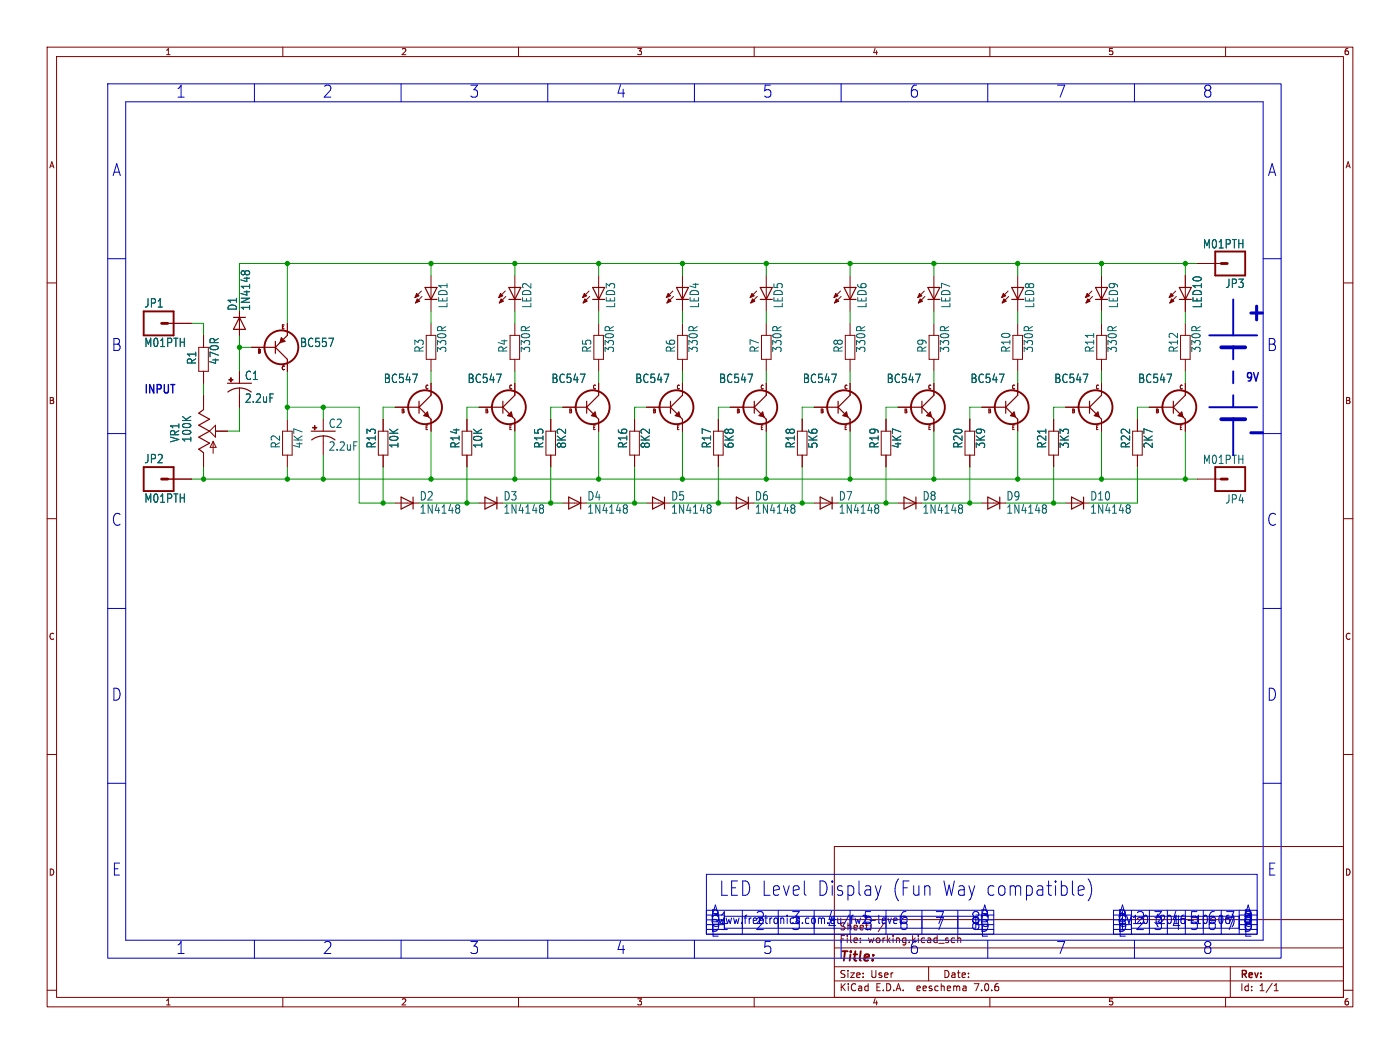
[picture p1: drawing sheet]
<svg xmlns="http://www.w3.org/2000/svg" width="297mm" height="224mm" viewBox="0 0 297 224" stroke-linecap="round" stroke-linejoin="round" font-family="sans-serif">
<g fill="none" stroke="#840000" stroke-width=".21">
<path d="M10 10h277v203.5h-277zM12 12h273v199.5h-273zM60 10v2M110 10v2M160 10v2M210 10v2M260 10v2M10 60h2M91.4 58.4v7.6M109.2 58.4v7.6M127 58.4v7.6M144.8 58.4v7.6"/>
<path d="M162.6 58.4v7.6M180.3 58.4v7.6M198.1 58.4v7.6M215.9 58.4v7.6M233.7 58.4v7.6M251.5 58.4v7.6M254 55.9h5.1M285 60h2M35.6 68.6h5M42.2 73.7h2v5h-2zM43.2 71.1v2.6M43.2 78.7v2.6"/>
<path d="M50.8 66v5.1M50.8 78.7v2.6M53.3 73.7h2.6M61 68.6v2.5M61 76.2v2.5M89.4 61.7l-1.4 1.4M89.5 62.9l-1.4 1.4M90.4 71.1h2.1v5.1h-2.1zM91.4 68.6v2.5M91.4 76.2v2.5M107.2 61.7l-1.4 1.4M107.3 62.9l-1.4 1.4"/>
<path d="M108.2 71.1h2v5.1h-2zM109.2 68.6v2.5M109.2 76.2v2.5M125 61.7l-1.4 1.4M125.1 62.9l-1.4 1.4M126 71.1h2v5.1h-2zM127 68.6v2.5M127 76.2v2.5M142.7 61.7l-1.3 1.4M142.9 62.9l-1.4 1.4M143.8 71.1h2v5.1h-2zM144.8 68.6v2.5"/>
<path d="M144.8 76.2v2.5M160.5 61.7l-1.4 1.4M160.7 62.9l-1.4 1.4M161.5 71.1h2.1v5.1h-2.1zM162.6 68.6v2.5M162.6 76.2v2.5M178.3 61.7l-1.4 1.4M178.4 62.9l-1.4 1.4M179.3 71.1h2.1v5.1h-2.1zM180.3 68.6v2.5M180.3 76.2v2.5M196.1 61.7l-1.4 1.4"/>
<path d="M196.2 62.9l-1.4 1.4M197.1 71.1h2v5.1h-2zM198.1 68.6v2.5M198.1 76.2v2.5M213.9 61.7l-1.4 1.4M214 62.9l-1.4 1.4M214.9 71.1h2v5.1h-2zM215.9 68.6v2.5M215.9 76.2v2.5M231.6 61.7l-1.3 1.4M231.8 62.9l-1.4 1.4M232.7 71.1h2v5.1h-2z"/>
<path d="M233.7 68.6v2.5M233.7 76.2v2.5M249.4 61.7l-1.4 1.4M249.6 62.9l-1.4 1.4M250.4 71.1h2.1v5.1h-2.1zM251.5 68.6v2.5M251.5 76.2v2.5M43.2 83.8v3.1M43.2 96v3.1M44.4 91.4l1.3-1.2v2.5zM45.2 93.6l.6 1.3h-1.2zM45.2 93.6v2.5"/>
<path d="M45.7 91.4h2.6M50.8 82.3v4.1M59.9 91.4h2.1v5.1h-2.1zM61 88.9v2.5M61 96.5v2.6M68.6 88.9v2.5M68.6 92.5v4M80.3 91.4h2v5.1h-2zM81.3 88.9v2.5M81.3 96.5v2.6M83.8 86.4h2.6M91.4 81.3v2.5"/>
<path d="M91.4 88.9v2.5M98 91.4h2.1v5.1h-2.1zM99.1 88.9v2.5M99.1 96.5v2.6M101.6 86.4h2.5M109.2 81.3v2.5M109.2 88.9v2.5M115.8 91.4h2.1v5.1h-2.1zM116.8 88.9v2.5M116.8 96.5v2.6M119.4 86.4h2.5M127 81.3v2.5"/>
<path d="M127 88.9v2.5M133.6 91.4h2v5.1h-2zM134.6 88.9v2.5M134.6 96.5v2.6M137.2 86.4h2.5M144.8 81.3v2.5M144.8 88.9v2.5M151.4 91.4h2v5.1h-2zM152.4 88.9v2.5M152.4 96.5v2.6M154.9 86.4h2.6M162.6 81.3v2.5"/>
<path d="M162.6 88.9v2.5M169.2 91.4h2v5.1h-2zM170.2 88.9v2.5M170.2 96.5v2.6M172.7 86.4h2.6M180.3 81.3v2.5M180.3 88.9v2.5M186.9 91.4h2.1v5.1h-2.1zM188 88.9v2.5M188 96.5v2.6M190.5 86.4h2.5M198.1 81.3v2.5"/>
<path d="M198.1 88.9v2.5M204.7 91.4h2.1v5.1h-2.1zM205.7 88.9v2.5M205.7 96.5v2.6M208.3 86.4h2.5M215.9 81.3v2.5M215.9 88.9v2.5M222.5 91.4h2v5.1h-2zM223.5 88.9v2.5M223.5 96.5v2.6M226.1 86.4h2.5M233.7 81.3v2.5"/>
<path d="M233.7 88.9v2.5M240.3 91.4h2v5.1h-2zM241.3 88.9v2.5M241.3 96.5v2.6M243.8 86.4h2.6M251.5 81.3v2.5M251.5 88.9v2.5M10 110h2M35.6 101.6h5M83.8 106.7h5.1M101.6 106.7h5.1M119.4 106.7h5.1"/>
<path d="M137.2 106.7h5M154.9 106.7h5.1M172.7 106.7h5.1M190.5 106.7h5.1M208.3 106.7h5.1M226.1 106.7h5M254 101.6h5.1M285 110h2M10 160h2M285 160h2M177 179.5h108v32h-108zM177 195h108"/>
<path d="M182.5 199.8v.1M182.5 199v.1M187.6 195.6l-1.3 2M202.5 199l-.4-.1-.3 .3 .2 .6h.5M203.2 199l.2-.1 .3 .1 .1 .9M203.2 198.4v1.5M10 210h2M60 211.5v2M110 211.5v2M160 211.5v2M177 208h108M177 205h108"/>
<path d="M177 201h108M197 205v3M204.9 209.2l.1 .9M205 210l-.2 .1M205 209.5h-.2M210 211.5v2M260 211.5v2M261 205v6.5M270.3 210.1h.9M270.3 209l.4-.4v1.5M285 210h2"/>
</g>
<g fill="none" stroke="#840000" stroke-width=".25">
<path d="M49.5 67.3h2.6M50.8 67.3l1.3 2.5h-2.6zM55.9 73.7h2.5M58.4 72.4v2.5M58.4 73.7l2.6 2.5M59.7 72.1l.2 .3h.3l-.5-.5-.3 .7M59.7 71.6l.8 .8-1.1 .2zM61 71.1l-2.6 2.6M90.2 63.5h2.5M90.2 61h2.5l-1.3 2.5zM107.9 63.5h2.6M107.9 61h2.6l-1.3 2.5z"/>
<path d="M125.7 63.5h2.6M125.7 61h2.6l-1.3 2.5zM143.5 63.5h2.5M143.5 61h2.5l-1.2 2.5zM161.3 63.5h2.5M161.3 61h2.5l-1.2 2.5zM179.1 63.5h2.5M179.1 61h2.5l-1.3 2.5zM196.8 63.5h2.6M196.8 61h2.6l-1.3 2.5zM214.6 63.5h2.6M214.6 61h2.6l-1.3 2.5z"/>
<path d="M232.4 63.5h2.5M232.4 61h2.5l-1.2 2.5zM250.2 63.5h2.5M250.2 61h2.5l-1.2 2.5zM43.2 86.9l-1 .7 2.2 1.3-2.2 1.3 2.2 1.2-2.2 1.3 2.2 1.3-2.2 1.2 1 .8M48.3 81.3h5M50.8 82.3a4.1 4.1 0 0 0-2.5 .8M50.8 82.3a4.1 4.1 0 0 1 2.5 .8M66 91.4h5.1M66.1 93.3a4.1 4.1 0 0 1 5 0M86.4 86.4h2.5M88.9 85.1v2.5"/>
<path d="M88.9 86.4l2.5 2.5M90.7 87.6l-.5 .5h.5v-.2M90.7 87.4l.2 1-1-.3zM91.4 83.8l-2.5 2.6M104.1 86.4h2.6M106.7 85.1v2.5M106.7 86.4l2.5 2.5M108.5 87.6l-.6 .5h.6v-.2M108.5 87.4l.2 1-1-.3zM109.2 83.8l-2.5 2.6M121.9 86.4h2.6M124.5 85.1v2.5"/>
<path d="M124.5 86.4l2.5 2.5M126.2 87.6l-.5 .5h.5v-.2M126.2 87.4l.3 1-1-.3zM127 83.8l-2.5 2.6M139.7 86.4h2.5M142.2 85.1v2.5M142.2 86.4l2.6 2.5M144 87.6l-.5 .5h.5v-.2M144 87.4l.3 1-1-.3zM144.8 83.8l-2.6 2.6M157.5 86.4h2.5M160 85.1v2.5"/>
<path d="M160 86.4l2.6 2.5M161.8 87.6l-.5 .5h.5v-.2M161.8 87.4l.3 1-1.1-.3zM162.6 83.8l-2.6 2.6M175.3 86.4h2.5M177.8 85.1v2.5M177.8 86.4l2.5 2.5M179.6 87.4l.2 1-1-.3zM179.6 87.6l-.5 .5h.5v-.2M180.3 83.8l-2.5 2.6M193 86.4h2.6M195.6 85.1v2.5"/>
<path d="M195.6 86.4l2.5 2.5M197.4 87.6l-.6 .5h.6v-.2M197.4 87.4l.2 1-1-.3zM198.1 83.8l-2.5 2.6M210.8 86.4h2.6M213.4 85.1v2.5M213.4 86.4l2.5 2.5M215.1 87.6l-.5 .5h.5v-.2M215.1 87.4l.3 1-1-.3zM215.9 83.8l-2.5 2.6M228.6 86.4h2.5M231.1 85.1v2.5"/>
<path d="M231.1 86.4l2.6 2.5M232.9 87.6l-.5 .5h.5v-.2M232.9 87.4l.3 1-1-.3zM233.7 83.8l-2.6 2.6M246.4 86.4h2.5M248.9 85.1v2.5M248.9 86.4l2.6 2.5M250.7 87.6l-.5 .5h.5v-.2M250.7 87.4l.3 1-1.1-.3zM251.5 83.8l-2.6 2.6M85.1 105.4l2.5 1.3-2.5 1.2zM87.6 105.4v2.5"/>
<path d="M102.9 105.4l2.5 1.3-2.5 1.2zM105.4 105.4v2.5M120.6 105.4l2.6 1.3-2.6 1.2zM123.2 105.4v2.5M138.4 105.4l2.6 1.3-2.6 1.2zM141 105.4v2.5M156.2 105.4l2.5 1.3-2.5 1.2zM158.7 105.4v2.5M174 105.4l2.5 1.3-2.5 1.2zM176.5 105.4v2.5M191.8 105.4l2.5 1.3-2.5 1.2zM194.3 105.4v2.5"/>
<path d="M209.5 105.4l2.6 1.3-2.6 1.2zM212.1 105.4v2.5M227.3 105.4l2.6 1.3-2.6 1.2zM229.9 105.4v2.5"/>
</g>
<g fill="#840000" stroke="#840000" stroke-width=".21">
<path d="M230.6 62.2l.5 .5-.8 .4z"/>
<path d="M230.8 63.4l.5 .5-.9 .4z"/>
<path d="M177.3 62.2l.5 .5-.9 .4z"/>
<path d="M177.4 63.4l.5 .5-.9 .4z"/>
<path d="M248.4 62.2l.5 .5-.9 .4z"/>
<path d="M248.5 63.4l.5 .5-.8 .4z"/>
<path d="M195.1 62.2l.5 .5-.9 .4z"/>
<path d="M195.2 63.4l.5 .5-.9 .4z"/>
<path d="M212.9 62.2l.5 .5-.9 .4z"/>
<path d="M213 63.4l.5 .5-.9 .4z"/>
<path d="M141.7 62.2l.5 .5-.8 .4z"/>
<path d="M141.9 63.4l.5 .5-.9 .4z"/>
<path d="M48.5 80.5h.9v.1h-.9z"/>
<path d="M48.9 80.1h.2v.9h-.2z"/>
<path d="M88.4 62.2l.5 .5-.9 .4z"/>
<path d="M88.5 63.4l.5 .5-.9 .4z"/>
<path d="M66.3 90.6h.9v.2h-.9z"/>
<path d="M66.7 90.3h.1v.9h-.1z"/>
<path d="M106.2 62.2l.5 .5-.9 .4z"/>
<path d="M106.3 63.4l.5 .5-.9 .4z"/>
<path d="M124 62.2l.5 .5-.9 .4z"/>
<path d="M124.1 63.4l.5 .5-.9 .4z"/>
<path d="M159.5 62.2l.5 .5-.9 .4z"/>
<path d="M159.6 63.4l.5 .5-.8 .4z"/>
</g>
<g fill="none" stroke="#840000" stroke-width=".41">
<path d="M257.8 53.3h6.4v5.1h-6.4zM30.5 66h6.3v5.1h-6.3zM30.5 99.1h6.3v5h-6.3zM257.8 99.1h6.4v5h-6.4z"/>
<circle cx="59.7" cy="73.7" r="3.6"/>
<circle cx="90.2" cy="86.4" r="3.6"/>
<circle cx="107.9" cy="86.4" r="3.6"/>
<circle cx="125.7" cy="86.4" r="3.6"/>
<circle cx="143.5" cy="86.4" r="3.6"/>
<circle cx="161.3" cy="86.4" r="3.6"/>
<circle cx="179.1" cy="86.4" r="3.6"/>
<circle cx="196.8" cy="86.4" r="3.6"/>
<circle cx="214.6" cy="86.4" r="3.6"/>
<circle cx="232.4" cy="86.4" r="3.6"/>
<circle cx="250.2" cy="86.4" r="3.6"/>
</g>
<path d="M259.1 55.9h1.2M34.3 68.6h1.3M34.3 101.6h1.3M259.1 101.6h1.2" fill="none" stroke="#840000" stroke-width=".61"/>
<g fill="none" stroke="#006464" stroke-width=".21">
<path d="M51.9 57.7l-.4-.3-.2 .2-.1 .4M51.9 57.7l.4-.3h.3l.3 .2 .1 .4M51.9 57.7v.3M96.9 107.1h.5l.1 .3-.3 .4M96.9 107.8h.3M97.2 107.8l.3 .4v.3l-.1 .2-.5 .1M114.7 107.1h.5l.1 .3-.3 .4M114.7 107.8h.3M115 107.8l.3 .4v.3l-.1 .2-.5 .1M132.5 107.1h.4l.2 .3-.3 .4M132.5 107.8h.3M132.8 107.8l.3 .4v.3l-.2 .2-.4 .1"/>
<path d="M150.3 107.1h.4l.2 .3-.3 .4M150.3 107.8h.3M150.6 107.8l.3 .4v.3l-.2 .2-.4 .1M168.1 107.1h.4l.1 .3-.2 .4M168.1 107.8h.3M168.4 107.8l.2 .4v.3l-.1 .2-.4 .1M185.8 107.1h.5l.1 .3-.3 .4M185.8 107.8h.3M186.1 107.8l.3 .4v.3l-.1 .2-.5 .1M203.6 107.1h.5l.1 .3-.3 .4M203.6 107.8h.3M203.9 107.8l.3 .4v.3l-.1 .2-.5 .1"/>
<path d="M221.4 107.1h.4l.2 .3-.3 .4M221.4 107.8h.3M221.7 107.8l.3 .4v.3l-.2 .2-.4 .1M239.2 107.1h.4l.2 .3-.3 .4M239.2 107.8h.3M239.5 107.8l.3 .4v.3l-.2 .2-.4 .1"/>
</g>
<g fill="none" stroke="#0000c2" stroke-width=".21">
<path d="M22.9 17.8h248.9v185.4h-248.9zM54 17.8v3.8M85.1 17.8v3.8M116.2 17.8v3.8M147.3 17.8v3.8M178.4 17.8v3.8M209.5 17.8v3.8M240.7 17.8v3.8M26.7 21.6h241.3v177.8h-241.3zM22.9 54.9h3.8M268 54.9h3.8M22.9 91.9h3.8"/>
<path d="M268 91.9h3.8M22.9 129h3.8M268 129h3.8M22.9 166.1h3.8M268 166.1h3.8M54 199.4v3.8M85.1 199.4v3.8M116.2 199.4v3.8M147.3 199.4v3.8M149.9 185.4h116.8v12.7h-116.8zM149.9 193h60.9v5.1h-60.9zM153.7 194.3h53.3"/>
<path d="M153.7 196.8h53.3M157.5 193v5.1M165.1 193v5.1M172.7 193v5.1M178.4 199.4v3.8M180.3 193v5.1M186.4 194.1v1.5M186.9 187.8l-.6 2.1M187.2 195.3l.7-.2-.1-.3h-.6v.8M187.8 195.8l-.4 .1M188 193v5.1M188.4 194.7l.3 1.2 .4-1.2"/>
<path d="M195.6 193v5.1M203.2 193v5.1M209.5 199.4v3.8M228.7 188.9l1.3-.3-.1-.6-.8-.2-.4 .5 .2 1.4 .2 .2 .8-.2M230.8 186.4a4 4 0 0 1 0 4.6M236.2 193h30.5v5.1h-30.5zM240 194.3h22.9M240 196.8h22.9M240.7 199.4v3.8M259.1 193v3.8M260.2 193.3h1.5l-.9 2.6"/>
</g>
<path d="M265.4 91.8h2.4" fill="none" stroke="#0000c2" stroke-width=".65"/>
<path d="M256.5 71.1h10.2M261.6 63.5v7.6M261.6 73.7v2.5M261.6 78.7v2.6M256.5 86.4h10.2M261.6 83.8v2.6M261.6 88.9v7.6" fill="none" stroke="#0000c2" stroke-width=".41"/>
<path d="M259.1 73.7h5.1M259.1 88.9h5.1" fill="none" stroke="#0000c2" stroke-width=".81"/>
<g fill="none" stroke="#009600" stroke-width=".21">
<path d="M61 55.9v12.7M91.4 55.9v2.5M109.2 55.9v2.5M127 55.9v2.5M144.8 55.9v2.5M162.6 55.9v2.5M180.3 55.9v2.5M198.1 55.9v2.5M215.9 55.9v2.5M233.7 55.9v2.5M251.5 55.9v2.5M254 55.9h-203.2v10.1"/>
<path d="M40.6 68.6h2.6v2.5M50.8 71.1v7.6M50.8 73.7h2.5M61 78.7v10.2M91.4 66v2.6M91.4 78.7v2.6M109.2 66v2.6M109.2 78.7v2.6M127 66v2.6M127 78.7v2.6M144.8 66v2.6M144.8 78.7v2.6"/>
<path d="M162.6 66v2.6M162.6 78.7v2.6M180.3 66v2.6M180.3 78.7v2.6M198.1 66v2.6M198.1 78.7v2.6M215.9 66v2.6M215.9 78.7v2.6M233.7 66v2.6M233.7 78.7v2.6M251.5 66v2.6M251.5 78.7v2.6"/>
<path d="M43.2 81.3v2.5M43.2 99.1v2.5M50.8 86.4v5h-2.5M61 86.4h15.2v20.3h7.6M61 99.1v2.5M68.6 86.4v2.5M68.6 96.5v5.1M81.3 99.1v7.6M83.8 86.4h-2.5v2.5M91.4 91.4v10.2M99.1 99.1v7.6M101.6 86.4h-2.5v2.5"/>
<path d="M109.2 91.4v10.2M116.8 99.1v7.6M119.4 86.4h-2.6v2.5M127 91.4v10.2M134.6 99.1v7.6M137.2 86.4h-2.6v2.5M144.8 91.4v10.2M152.4 99.1v7.6M154.9 86.4h-2.5v2.5M162.6 91.4v10.2M170.2 99.1v7.6M172.7 86.4h-2.5v2.5"/>
<path d="M180.3 91.4v10.2M188 99.1v7.6M190.5 86.4h-2.5v2.5M198.1 91.4v10.2M205.7 99.1v7.6M208.3 86.4h-2.6v2.5M215.9 91.4v10.2M223.5 99.1v7.6M226.1 86.4h-2.6v2.5M233.7 91.4v10.2M241.3 99.1v7.6h-10.2M243.8 86.4h-2.5v2.5"/>
<path d="M251.5 91.4v10.2M40.6 101.6h213.4M88.9 106.7h12.7M106.7 106.7h12.7M124.5 106.7h12.7M142.2 106.7h12.7M160 106.7h12.7M177.8 106.7h12.7M195.6 106.7h12.7M213.4 106.7h12.7"/>
</g>
<g fill="#009600" stroke="#009600" stroke-width=".21">
<circle cx="99.1" cy="106.7" r=".46"/>
<circle cx="68.6" cy="101.6" r=".46"/>
<circle cx="233.7" cy="55.9" r=".46"/>
<circle cx="251.5" cy="55.9" r=".46"/>
<circle cx="251.5" cy="101.6" r=".46"/>
<circle cx="215.9" cy="55.9" r=".46"/>
<circle cx="215.9" cy="101.6" r=".46"/>
<circle cx="233.7" cy="101.6" r=".46"/>
<circle cx="223.5" cy="106.7" r=".46"/>
<circle cx="205.7" cy="106.7" r=".46"/>
<circle cx="188" cy="106.7" r=".46"/>
<circle cx="180.3" cy="101.6" r=".46"/>
<circle cx="198.1" cy="101.6" r=".46"/>
<circle cx="198.1" cy="55.9" r=".46"/>
<circle cx="180.3" cy="55.9" r=".46"/>
<circle cx="109.2" cy="101.6" r=".46"/>
<circle cx="116.8" cy="106.7" r=".46"/>
<circle cx="144.8" cy="101.6" r=".46"/>
<circle cx="134.6" cy="106.7" r=".46"/>
<circle cx="127" cy="101.6" r=".46"/>
<circle cx="170.2" cy="106.7" r=".46"/>
<circle cx="162.6" cy="101.6" r=".46"/>
<circle cx="152.4" cy="106.7" r=".46"/>
<circle cx="61" cy="101.6" r=".46"/>
<circle cx="68.6" cy="86.4" r=".46"/>
<circle cx="61" cy="86.4" r=".46"/>
<circle cx="50.8" cy="73.7" r=".46"/>
<circle cx="43.2" cy="101.6" r=".46"/>
<circle cx="109.2" cy="55.9" r=".46"/>
<circle cx="81.3" cy="106.7" r=".46"/>
<circle cx="91.4" cy="101.6" r=".46"/>
<circle cx="91.4" cy="55.9" r=".46"/>
<circle cx="61" cy="55.9" r=".46"/>
<circle cx="127" cy="55.9" r=".46"/>
<circle cx="162.6" cy="55.9" r=".46"/>
<circle cx="144.8" cy="55.9" r=".46"/>
</g>
<text font-size="5.3" fill="#0000c2" x="264.2" y="68.3">+</text>
<g font-size="4.2" fill="#0000c2">
<text x="152.4" y="190.3">LED Level</text>
<text x="173.1" y="190.3">Display</text>
<text x="189" y="190.3">(Fun</text>
<text x="199.5" y="190.3">Way compatible)</text>
</g>
<g font-size="3.5" fill="#0000c2">
<text x="37.3" y="20.9">1</text>
<text x="68.4" y="20.9">2</text>
<text x="99.6" y="20.9">3</text>
<text x="130.7" y="20.9">4</text>
<text x="161.8" y="20.9">5</text>
<text x="192.9" y="20.9">6</text>
<text x="224" y="20.9">7</text>
<text x="255.1" y="20.9">8</text>
<text x="23.8" y="37.6">A</text>
<text x="268.9" y="37.6">A</text>
<text x="23.6" y="74.7">B</text>
<text x="268.7" y="74.7">B</text>
<text x="23.6" y="111.7">C</text>
<text x="268.7" y="111.7">C</text>
<text x="23.6" y="148.8">D</text>
<text x="268.7" y="148.8">D</text>
<text x="23.7" y="185.9">E</text>
<text x="268.8" y="185.9">E</text>
<text x="150.6" y="195.8">B1</text>
<text x="150.6" y="197.8">D</text>
<text x="150.8" y="194.8">A</text>
<text x="160.2" y="196.2">2</text>
<text x="167.8" y="196.2">3</text>
<text x="175.4" y="197.5">4</text>
<text x="175.4" y="196.2">4</text>
<text x="183.1" y="196.2">5</text>
<text x="190.7" y="197.5">6</text>
<text x="190.7" y="196.2">6</text>
<text x="198.3" y="197.5">7</text>
<text x="198.3" y="196.2">7</text>
<text x="205.9" y="196.2">8</text>
<text x="207.8" y="195.8">B</text>
<text x="207.8" y="196.8">C</text>
<text x="207.9" y="194.8">A</text>
<text x="237" y="195.8">B</text>
<text x="237" y="197.5">1</text>
<text x="237" y="196.2">1</text>
<text x="237.1" y="194.8">A</text>
<text x="240.8" y="196.2">2</text>
<text x="240.8" y="197.5">2</text>
<text x="244.7" y="196.2">3</text>
<text x="244.7" y="197.5">3</text>
<text x="248.5" y="196.2">4</text>
<text x="248.5" y="197.5">4</text>
<text x="252.3" y="196.2">5</text>
<text x="252.3" y="197.5">5</text>
<text x="256.1" y="197.5">6</text>
<text x="256.1" y="196.2">6</text>
<text x="259.9" y="197.5">7</text>
<text x="263.7" y="195.8">B</text>
<text x="263.7" y="197.8">D</text>
<text x="263.7" y="196.2">8</text>
<text x="263.8" y="194.8">A</text>
<text x="37.3" y="202.5">1</text>
<text x="68.4" y="202.5">2</text>
<text x="99.6" y="202.5">3</text>
<text x="130.7" y="202.5">4</text>
<text x="150.7" y="198.9">E</text>
<text x="161.8" y="202.5">5</text>
<text x="192.9" y="202.5">6</text>
<text x="207.9" y="198.9">E</text>
<text x="224" y="202.5">7</text>
<text x="237.1" y="198.9">E</text>
<text x="255.1" y="202.5">8</text>
<text x="263.8" y="198.9">E</text>
</g>
<text font-size="2.8" fill="#840000" x="178" y="204.4">Title:</text>
<g font-size="2.5" fill="#006464">
<text x="255.1" y="52.9">M01PTH</text>
<text x="30.5" y="65.4">JP1</text>
<text x="50.5" y="66" transform="rotate(-90 50.5 66)">D1</text>
<text x="53.3" y="66" transform="rotate(-90 53.3 66)">1N4148</text>
<text x="95.1" y="65.5" transform="rotate(-90 95.1 65.5)">LED1</text>
<text x="112.9" y="65.5" transform="rotate(-90 112.9 65.5)">LED2</text>
<text x="130.7" y="65.5" transform="rotate(-90 130.7 65.5)">LED3</text>
<text x="148.5" y="65.5" transform="rotate(-90 148.5 65.5)">LED4</text>
<text x="166.3" y="65.5" transform="rotate(-90 166.3 65.5)">LED5</text>
<text x="184" y="65.5" transform="rotate(-90 184 65.5)">LED6</text>
<text x="201.8" y="65.5" transform="rotate(-90 201.8 65.5)">LED7</text>
<text x="219.6" y="65.5" transform="rotate(-90 219.6 65.5)">LED8</text>
<text x="237.4" y="65.5" transform="rotate(-90 237.4 65.5)">LED9</text>
<text x="255.2" y="65.5" transform="rotate(-90 255.2 65.5)">LED10</text>
<text x="259.8" y="61.3">JP3</text>
<text x="30.5" y="73.8">M01PTH</text>
<text x="41.8" y="77.4" transform="rotate(-90 41.8 77.4)">R1</text>
<text x="46.6" y="77.4" transform="rotate(-90 46.6 77.4)">470R</text>
<text x="63.6" y="73.8">BC557</text>
<text x="90.1" y="74.9" transform="rotate(-90 90.1 74.9)">R3</text>
<text x="94.9" y="74.9" transform="rotate(-90 94.9 74.9)">330R</text>
<text x="107.9" y="74.9" transform="rotate(-90 107.9 74.9)">R4</text>
<text x="112.7" y="74.9" transform="rotate(-90 112.7 74.9)">330R</text>
<text x="125.6" y="74.9" transform="rotate(-90 125.6 74.9)">R5</text>
<text x="130.4" y="74.9" transform="rotate(-90 130.4 74.9)">330R</text>
<text x="143.4" y="74.9" transform="rotate(-90 143.4 74.9)">R6</text>
<text x="148.2" y="74.9" transform="rotate(-90 148.2 74.9)">330R</text>
<text x="161.2" y="74.9" transform="rotate(-90 161.2 74.9)">R7</text>
<text x="166" y="74.9" transform="rotate(-90 166 74.9)">330R</text>
<text x="179" y="74.9" transform="rotate(-90 179 74.9)">R8</text>
<text x="183.8" y="74.9" transform="rotate(-90 183.8 74.9)">330R</text>
<text x="196.8" y="74.9" transform="rotate(-90 196.8 74.9)">R9</text>
<text x="201.6" y="74.9" transform="rotate(-90 201.6 74.9)">330R</text>
<text x="214.5" y="74.9" transform="rotate(-90 214.5 74.9)">R10</text>
<text x="219.3" y="74.9" transform="rotate(-90 219.3 74.9)">330R</text>
<text x="232.3" y="74.9" transform="rotate(-90 232.3 74.9)">R11</text>
<text x="237.1" y="74.9" transform="rotate(-90 237.1 74.9)">330R</text>
<text x="250.1" y="74.9" transform="rotate(-90 250.1 74.9)">R12</text>
<text x="254.9" y="74.9" transform="rotate(-90 254.9 74.9)">330R</text>
<text x="51.9" y="80.8">C1</text>
<text x="81.3" y="81.4">BC547</text>
<text x="99.1" y="81.4">BC547</text>
<text x="116.9" y="81.4">BC547</text>
<text x="134.7" y="81.4">BC547</text>
<text x="152.5" y="81.4">BC547</text>
<text x="170.2" y="81.4">BC547</text>
<text x="188" y="81.4">BC547</text>
<text x="205.8" y="81.4">BC547</text>
<text x="223.6" y="81.4">BC547</text>
<text x="241.4" y="81.4">BC547</text>
<text x="51.9" y="85.6">2.2uF</text>
<text x="38.2" y="93.9" transform="rotate(-90 38.2 93.9)">VR1</text>
<text x="40.8" y="93.9" transform="rotate(-90 40.8 93.9)">100K</text>
<text x="59.6" y="95.2" transform="rotate(-90 59.6 95.2)">R2</text>
<text x="64.4" y="95.2" transform="rotate(-90 64.4 95.2)">4K7</text>
<text x="69.7" y="90.9">C2</text>
<text x="69.7" y="95.8">2.2uF</text>
<text x="79.9" y="95.2" transform="rotate(-90 79.9 95.2)">R13</text>
<text x="84.7" y="95.2" transform="rotate(-90 84.7 95.2)">10K</text>
<text x="97.7" y="95.2" transform="rotate(-90 97.7 95.2)">R14</text>
<text x="102.5" y="95.2" transform="rotate(-90 102.5 95.2)">10K</text>
<text x="115.5" y="95.2" transform="rotate(-90 115.5 95.2)">R15</text>
<text x="120.3" y="95.2" transform="rotate(-90 120.3 95.2)">8K2</text>
<text x="133.3" y="95.2" transform="rotate(-90 133.3 95.2)">R16</text>
<text x="138.1" y="95.2" transform="rotate(-90 138.1 95.2)">8K2</text>
<text x="151" y="95.2" transform="rotate(-90 151 95.2)">R17</text>
<text x="155.8" y="95.2" transform="rotate(-90 155.8 95.2)">6K8</text>
<text x="168.8" y="95.2" transform="rotate(-90 168.8 95.2)">R18</text>
<text x="173.6" y="95.2" transform="rotate(-90 173.6 95.2)">5K6</text>
<text x="186.6" y="95.2" transform="rotate(-90 186.6 95.2)">R19</text>
<text x="191.4" y="95.2" transform="rotate(-90 191.4 95.2)">4K7</text>
<text x="204.4" y="95.2" transform="rotate(-90 204.4 95.2)">R20</text>
<text x="209.2" y="95.2" transform="rotate(-90 209.2 95.2)">3K9</text>
<text x="222.2" y="95.2" transform="rotate(-90 222.2 95.2)">R21</text>
<text x="227" y="95.2" transform="rotate(-90 227 95.2)">3K3</text>
<text x="239.9" y="95.2" transform="rotate(-90 239.9 95.2)">R22</text>
<text x="244.7" y="95.2" transform="rotate(-90 244.7 95.2)">2K7</text>
<text x="30.5" y="98.4">JP2</text>
<text x="255.1" y="98.6">M01PTH</text>
<text x="30.5" y="106.8">M01PTH</text>
<text x="89" y="106.3">D2</text>
<text x="106.7" y="106.3">D3</text>
<text x="124.5" y="106.3">D4</text>
<text x="142.3" y="106.3">D5</text>
<text x="160.1" y="106.3">D6</text>
<text x="177.9" y="106.3">D7</text>
<text x="195.6" y="106.3">D8</text>
<text x="213.4" y="106.3">D9</text>
<text x="231.2" y="106.3">D10</text>
<text x="259.8" y="107">JP4</text>
<text x="89" y="109.1">1N4148</text>
<text x="106.7" y="109.1">1N4148</text>
<text x="124.5" y="109.1">1N4148</text>
<text x="142.3" y="109.1">1N4148</text>
<text x="160.1" y="109.1">1N4148</text>
<text x="177.9" y="109.1">1N4148</text>
<text x="195.6" y="109.1">1N4148</text>
<text x="213.4" y="109.1">1N4148</text>
<text x="231.2" y="109.1">1N4148</text>
</g>
<g font-size="2.5" fill="#0000c2">
<text x="30.5" y="83.6">INPUT</text>
<text x="264.2" y="81">9V</text>
<text x="152.1" y="196.1">www.freetronics.com.au/fw2-level</text>
</g>
<g font-size="2.1" fill="#0000c2">
<text x="178" y="197.5">Sheet:</text>
<text x="186.2" y="197.5">/</text>
</g>
<g font-size="2.1" fill="#840000">
<text x="178" y="200.2">File:</text>
<text x="184.1" y="200.2">working.kicad_sch</text>
<text x="178" y="207.6">Size:</text>
<text x="184.7" y="207.6">User</text>
<text x="200" y="207.6">Date:</text>
<text x="263" y="207.8">Rev:</text>
<text x="178" y="210.4">KiCad</text>
<text x="185.7" y="210.4">E.D.A.</text>
<text x="194.6" y="210.4">eeschema</text>
<text x="207" y="210.4">7.0.6</text>
<text x="263" y="210.4">Id:</text>
<text x="267.1" y="210.4">1/1</text>
</g>
<g font-size="1.8" fill="#840000">
<text x="35" y="11.9">1</text>
<text x="85" y="11.9">2</text>
<text x="135" y="11.9">3</text>
<text x="185" y="11.9">4</text>
<text x="235" y="11.9">5</text>
<text x="285" y="11.9">6</text>
<text x="10.3" y="35.9">A</text>
<text x="285.3" y="35.9">A</text>
<text x="10.3" y="85.9">B</text>
<text x="285.3" y="85.9">B</text>
<text x="10.3" y="135.9">C</text>
<text x="285.3" y="135.9">C</text>
<text x="10.3" y="185.9">D</text>
<text x="285.3" y="185.9">D</text>
<text x="35" y="213.4">1</text>
<text x="85" y="213.4">2</text>
<text x="135" y="213.4">3</text>
<text x="185" y="213.4">4</text>
<text x="235" y="213.4">5</text>
<text x="285" y="213.4">6</text>
</g>
<g font-size="1.1" fill="#840000">
<text x="59.6" y="70">E</text>
<text x="54.5" y="75.1">B</text>
<text x="59.6" y="78.7">C</text>
<text x="90.1" y="82.7">C</text>
<text x="107.9" y="82.7">C</text>
<text x="125.6" y="82.7">C</text>
<text x="143.4" y="82.7">C</text>
<text x="161.2" y="82.7">C</text>
<text x="179" y="82.7">C</text>
<text x="196.8" y="82.7">C</text>
<text x="214.5" y="82.7">C</text>
<text x="232.3" y="82.7">C</text>
<text x="250.1" y="82.7">C</text>
<text x="85" y="87.8">B</text>
<text x="102.8" y="87.8">B</text>
<text x="120.6" y="87.8">B</text>
<text x="138.3" y="87.8">B</text>
<text x="156.1" y="87.8">B</text>
<text x="173.9" y="87.8">B</text>
<text x="191.7" y="87.8">B</text>
<text x="209.5" y="87.8">B</text>
<text x="227.2" y="87.8">B</text>
<text x="245" y="87.8">B</text>
<text x="90.1" y="91.4">E</text>
<text x="107.9" y="91.4">E</text>
<text x="125.6" y="91.4">E</text>
<text x="143.4" y="91.4">E</text>
<text x="161.2" y="91.4">E</text>
<text x="179" y="91.4">E</text>
<text x="196.8" y="91.4">E</text>
<text x="214.5" y="91.4">E</text>
<text x="232.3" y="91.4">E</text>
<text x="250.1" y="91.4">E</text>
</g>
</svg>
